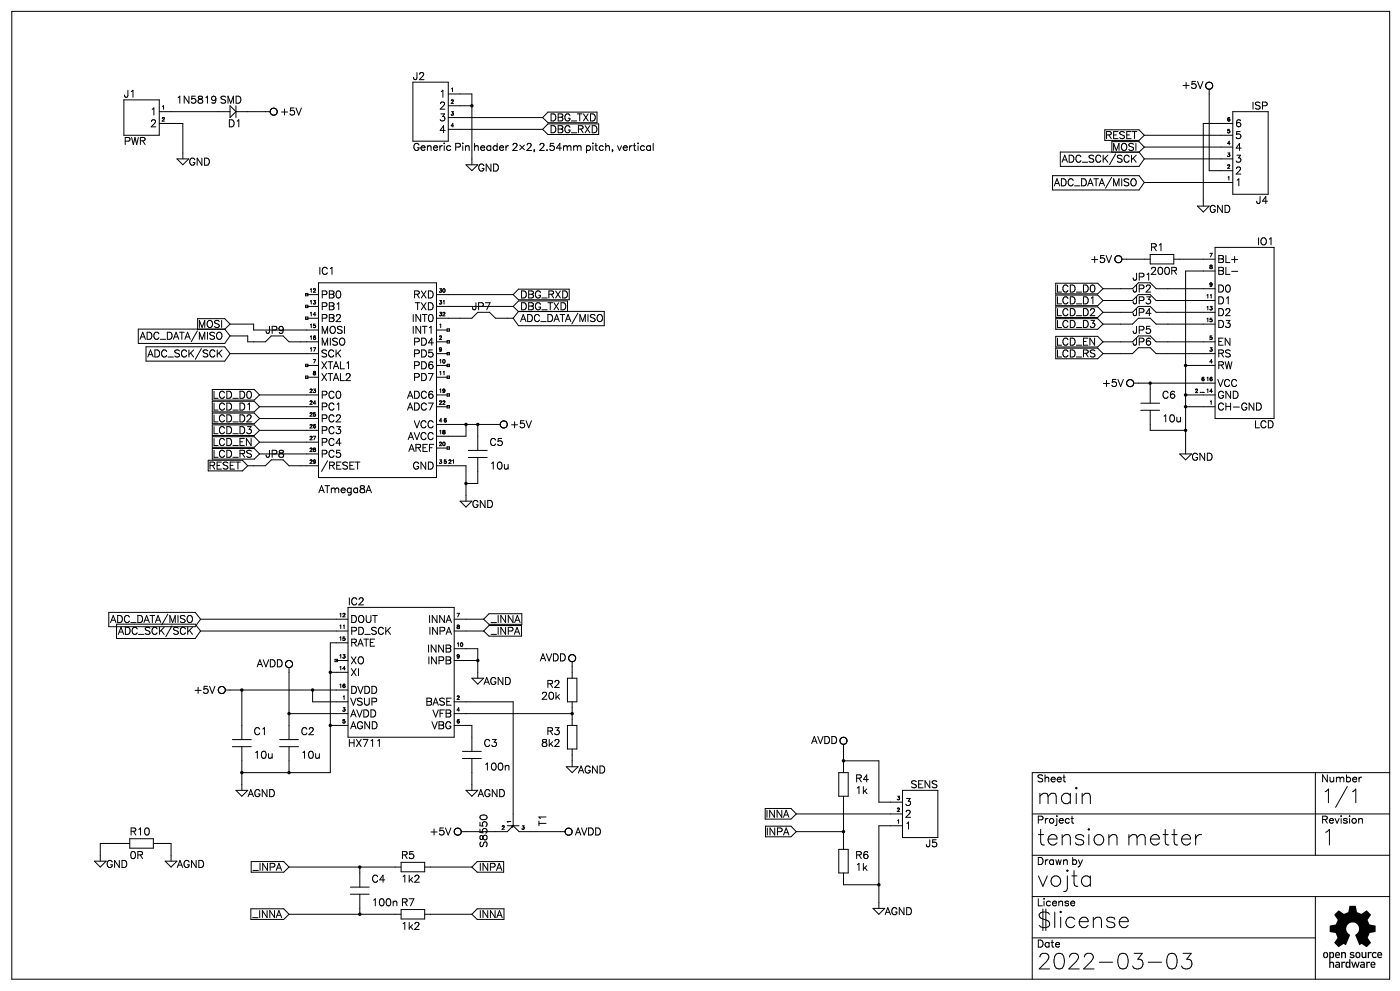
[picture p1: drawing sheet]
<svg xmlns="http://www.w3.org/2000/svg" width="297mm" height="210mm" viewBox="0 0 297 210" stroke-linecap="round" stroke-linejoin="round" font-family="sans-serif">
<g fill="none" stroke="#000" stroke-width=".21">
<path d="M2.5 2.4h292v205h-292zM87.5 17.4h7.5v12.5h-7.5zM95 19.9h5v15M255.6 17.8a.75 .75 0 0 1 1.3 0 .75 .75 0 0 1-.6 1.1M255.6 18.5l.3 .3 .4 .1M256.3 18.9v17.3h4.9M26.2 21.2h7.5v7.5h-7.5zM33.7 23.7h15.1M33.7 26.2h5.1v7.5M37.5 33.7h2.5l-1.2 1.2zM48.8 22.4l1.2 1.3-1.2 1.2zM50 22.4v2.5"/>
<path d="M50 23.7h7.2M57.2 23.7a.75 .75 0 0 0 .5 .6 .75 .75 0 0 0 .8-.1M58.5 23.1a.75 .75 0 0 0-.8-.1 .75 .75 0 0 0-.5 .7M95 24.9h20M95 22.4h5M95 27.4h20M98.7 34.9h2.6l-1.3 1.3zM115 27.4l1.1 1.1h10.8M115 24.9l1.1 1.1h10.4M126.5 23.7h-10.4l-1.1 1.2M126.9 26.2h-10.8l-1.1 1.2M138.4 30.4v1.5"/>
<path d="M223.1 37.2h18.3l1.1 1.5M224.7 32.2h16.7l1.1 1.5M234.1 27.5h7.3l1.1 1.2M235.6 30h5.8l1.1 1.2M242.5 28.7h18.7M242.5 31.2h18.7M242.5 38.7h18.7M242.5 33.7h18.7M242.5 31.2l-1.1 1h-5.8M242.5 28.7l-1.1 1h-7.3M242.5 38.7l-1.1 1.5h-18.3M242.5 33.7l-1.1 1.5h-16.7"/>
<path d="M261.2 23.7h7.5v17.5h-7.5zM261.2 26.2h-6.2v17.5M67.5 59.9h25v41.3h-25zM223.7 60h8.9l1.1 1.2M237.8 54.9h6M243.8 59.9l1.2 1.3h12.5M243.8 53.9h4.9v2h-4.9zM248.7 54.9h8.8M253.7 43.7h2.6l-1.3 1.2zM257.5 52.4h12.5v36.3h-12.5zM257.5 57.4h-6.2v38.8M29.3 69.7h18.3"/>
<path d="M30.9 73.5h16.7l1.2 1.4M41.9 67.5h5.7l1.2 1.2M47.6 69.7l1.2 1.5M48.8 68.7h4.9v1.2h13.8M48.8 74.9h18.7M48.8 71.2h3.7v1.2h3.8l1.2-1.2M48.8 68.7l-1.2 1M48.8 74.9l-1.2 1.6h-16.7M48.8 71.2l-1.2 1.5h-18.3M60 71.2l1.2 1.2h6.3M64.7 79.7h.6v.5h-.6zM64.7 62.2h.6v.5h-.6z"/>
<path d="M64.7 64.7h.6v.5h-.6zM64.7 67.2h.6v.5h-.6zM64.7 77.2h.6v.5h-.6zM65 77.4h2.5M65 67.4h2.5M65 79.9h2.5M65 64.9h2.5M65 62.4h2.5M92.5 74.9h2.5M92.5 72.4h2.5M92.5 77.4h2.5M92.5 69.9h2.5"/>
<path d="M92.5 79.9h2.5M92.5 64.9h16.3M92.5 62.4h16.3M94.8 79.7h.4v.5h-.4zM94.8 69.7h.4v.5h-.4zM94.8 72.2h.4v.5h-.4zM94.8 74.7h.4v.5h-.4zM94.8 77.2h.4v.5h-.4zM101.3 66.2l-1.3 1.2h-7.5M103.7 66.2l1.3 1.2h3.8M108.8 62.4l1.1 1.1h10.7M108.8 67.4l1.1 1.6h18.2"/>
<path d="M108.8 64.9l1.1 1.1h10.4M120.3 63.7h-10.4l-1.1 1.2M120.6 61.2h-10.7l-1.1 1.2M128.1 66h-18.2l-1.1 1.4M223.7 62.5h8.9l1.1 1.2M223.7 67.5h8.9l1.1 1.2M223.7 65h8.9l1.1 1.2M223.7 71.2h8.9l1.1 1.2M223.7 73.7h8.9l1.1 1.2M233.7 66.2h6.3M233.7 63.7h6.3M233.7 61.2h6.3"/>
<path d="M233.7 72.4h6.3M233.7 63.7l-1.1 1h-8.9M233.7 61.2l-1.1 1h-8.9M233.7 68.7l-1.1 1h-8.9M233.7 66.2l-1.1 1h-8.9M233.7 72.4l-1.1 1.1h-8.9M233.7 74.9l-1.1 1.1h-8.9M241.2 67.4l-1.2 1.3h-6.3M241.2 73.7l-1.2 1.2h-6.3M243.8 64.9l1.2 1.3h12.5M243.8 67.4l1.2 1.3h12.5M243.8 73.7l1.2 1.2h12.5"/>
<path d="M243.8 62.4l1.2 1.3h12.5M243.8 71.2l1.2 1.2h12.5M251.3 77.4h6.2M44.1 97.5h7.3l1.1 1.2M45 95h8.9l1.1 1.2M45 90h8.9l1.1 1.2M45 92.5h8.9l1.1 1.2M45 82.5h8.9l1.1 1.2M45 87.5h8.9l1.1 1.2M45 85h8.9l1.1 1.2M52.5 98.7l-1.1 1h-7.3M55 88.7h12.5"/>
<path d="M55 83.7h12.5M55 86.2h12.5M55 91.2h12.5M55 93.7h12.5M55 96.2h12.5M55 96.2l-1.1 1h-8.9M55 91.2l-1.1 1h-8.9M55 93.7l-1.1 1h-8.9M55 83.7l-1.1 1h-8.9M55 88.7l-1.1 1h-8.9M55 86.2l-1.1 1h-8.9M57.5 97.4l-1.2 1.3h-3.8"/>
<path d="M60 97.4l1.2 1.3h6.3M92.5 83.7h2.5M92.5 86.2h2.5M92.5 98.7h6.2v7.5M92.5 89.9h13.5M92.5 94.9h2.5M94.8 83.4h.4v.5h-.4zM94.8 85.9h.4v.5h-.4zM94.8 94.7h.4v.5h-.4zM98.7 89.9v2.5h-6.2M99.3 95.4h3.9M99.3 96.9h3.9"/>
<path d="M101.3 89.9v5.5M101.3 96.9v5.5h-2.6M106 89.9a.75 .75 0 0 0 .4 .7 .75 .75 0 0 0 .8-.1M107.2 89.3a.75 .75 0 0 0-.8-.1 .75 .75 0 0 0-.4 .7M240.3 81.2h17.2M241.8 85.4h3.9M241.8 86.9h3.9M243.8 81.2v4.2M243.8 86.9v4.3h7.5M250 96.2h2.5l-1.2 1.2zM251.3 83.7h6.2M251.3 86.2h6.2"/>
<path d="M97.5 106.2h2.5l-1.3 1.2zM23.1 129.7h18.3l1.1 1.5M24.7 132.2h16.7l1.1 1.5M42.5 131.2h31.2M42.5 133.7h31.2M42.5 131.2l-1.1 1.5h-18.3M42.5 133.7l-1.1 1.5h-16.7M71.3 139.9h2.4M71.5 139.7h-.5v.5h.5M73.7 136.2h-3.7v27.5h-18.7M73.7 128.7h22.6v27.5h-22.6zM96.3 137.4h5v6.3"/>
<path d="M96.3 131.2h6.2M96.3 133.7h6.2M96.3 139.9h5M102.5 131.2l1.1 1h7M102.5 133.7l1.1 1h6.9M110.5 132.5h-6.9l-1.1 1.2M110.6 130h-7l-1.1 1.2M120.6 139a.75 .75 0 0 1 1.3 0 .75 .75 0 0 1-.6 1.2M120.6 139.8l.7 .4M46.4 145.7a.75 .75 0 0 1 .8-.3 .75 .75 0 0 1 .5 .8M47.7 146.2h26M47.7 146.2a.75 .75 0 0 1-.5 .7 .75 .75 0 0 1-.8-.3"/>
<path d="M49.2 156.7h4.1M49.2 158.2h4.1M51.3 146.2v10.5M51.3 158.2v9.2M59.3 156.7h3.9M59.3 158.2h3.9M60.6 140.2a.75 .75 0 0 1 1.3 .1 .75 .75 0 0 1-.7 1.1M60.6 141.1l.6 .3M61.2 141.4v15.3M61.2 158.2v5.5M61.2 151.2h12.5M66.2 146.2v2.5h7.5"/>
<path d="M70 153.7h3.7M70 142.4h3.7M96.3 148.7h12.5v26.2M96.3 153.7h3.7v5.5M96.3 151.2h25M98 159.2h4M100 143.7h2.5l-1.2 1.2zM120.2 143.7h2v5h-2zM120.2 153.7h2v5h-2zM121.3 140.2v3.5M121.3 148.7v5M121.3 158.7v3.7"/>
<path d="M178.1 156.5a.75 .75 0 0 1 1.3 0 .75 .75 0 0 1-.6 1.2M178.1 157.3l.7 .4M178.8 157.7v6M27.5 177.7h5v2h-5zM27.5 178.7h-6.3v3.7M32.5 178.7h3.8v3.7M50 167.4h2.5l-1.2 1.3zM98 160.7h4M98.7 167.4h2.6l-1.3 1.3zM100 160.7v6.7M107.5 174.9h2.5M108.8 174.9l1.2 1.3h9.8"/>
<path d="M108.8 174.9l-.2 .4M108.8 174.9l-.4 .1M108.8 174.9l-1.3 1.3h-9.7M119.8 176.2a.75 .75 0 0 0 1.1 .6M120 162.4h2.5l-1.2 1.3zM120.9 175.5a.75 .75 0 0 0-1.1 .7M162.2 171.2h5.4l1.1 1.2M162.2 175h5.4l1.1 1.2M168.7 172.4h22.5M168.7 176.2h10.1M168.7 176.2l-1.1 1h-5.4M168.7 172.4l-1.1 1.1h-5.4"/>
<path d="M177.7 163.7h2.1v5h-2.1zM177.7 179.9h2.1v5h-2.1zM178.8 168.7v11.2M178.8 161.2h7.5v8.7h4.9M191.2 174.9h-4.9v17.5M191.2 167.4h7.6v10h-7.6zM218.8 172.4h75.7M278.7 163.7v17.5M286.9 167.5l.4-.4v2.9M294.5 163.7h-75.7v43.7M20 182.4h2.5l-1.3 1.3zM35 182.4h2.5l-1.2 1.3z"/>
<path d="M53.2 192.5h6.9l1.1 1.2M53.2 182.5h6.9l1.1 1.2M61.2 183.7h23.8M61.2 193.7h23.8M61.2 183.7l-1.1 1h-6.9M61.2 193.7l-1.1 1h-6.9M74.2 187.9h4M74.2 189.4h4M76.3 183.7v4.2M76.3 189.4v4.3M85 182.7h5v2h-5zM85 192.7h5v2h-5z"/>
<path d="M90 183.7h10M90 193.7h10M100 183.7l1.1 1h5.6M100 193.7l1.1 1h5.7M106.7 182.5h-5.6l-1.1 1.2M106.8 192.5h-5.7l-1.1 1.2M178.8 184.9v2.5h7.5M185 192.4h2.5l-1.2 1.3zM218.8 181.2h75.7M218.8 198.7h59.9M218.8 189.9h75.7M278.7 189.9v17.5"/>
<path d="M247.7 202.1a1.07 1.07 0 0 1 1.6 .5 2.72 2.72 0 0 1-.3 2.5l-.5 .1-.8-.1M250.7 201.9h1.7l-.9 1.3a1.06 1.06 0 0 1 1.1 1.2 1.06 1.06 0 0 1-1.4 .8l-.5-.1-.3-.5"/>
<circle cx="237" cy="54.9" r=".75"/>
<circle cx="239.5" cy="81.2" r=".75"/>
<circle cx="97" cy="176.2" r=".75"/>
</g>
<g fill="#000">
<path d="M283.6 192.8l1.2 .8 .9-.4 .3-1.3h1.3l.3 1.3 .9 .4 1.1-.8 .9 .9-.7 1.2 .4 .9 1.3 .3v1.3l-1.2 .2-.4 1 .6 1.1-.9 .9-1-.7-.5 .3-.9-2.1 .1-.2a1.36 1.36 0 0 0 .2-2.1 1.36 1.36 0 0 0-2.1 .3 1.36 1.36 0 0 0 .7 2l-.9 2.1-.5-.3-1 .7-.9-.9 .6-1.1-.4-1-1.2-.2v-1.3l1.3-.3 .4-1-.7-1.1zM280.6 201.8l.3-.2-.3 .7 .3 .7a.7 .7 0 0 1-.3-1.2zM280.9 201.6a.68 .68 0 0 1 .6 .7 .68 .68 0 0 1-.6 .7v-.3l.2-.1 .1-.3-.1-.3-.2-.1zM281.7 201.6h.2v.2l.3-.2v.3a.43 .43 0 0 0-.3 .4 .43 .43 0 0 0 .3 .4v.2l-.3-.1v1a.44 .44 0 0 1 .5-.1 .44 .44 0 0 1 .3 .4v.9h-.2v-.8a.26 .26 0 0 0-.3-.3 .26 .26 0 0 0-.3 .3v.8h-.2zM282.2 201.6a.69 .69 0 0 1 .5 .7 .69 .69 0 0 1-.5 .6v-.2a.45 .45 0 0 0 0-.8zM283 203.8l.4-.1a.44 .44 0 0 1 .6 .4v.9h-.4v-.8a.24 .24 0 0 0-.1-.3 .24 .24 0 0 0-.3 .1zM283.1 201.8l.2-.2-.1 .6h.1v.2h-.1a.33 .33 0 0 0 .2 .3 .33 .33 0 0 0 .4-.1l.2 .1a.66 .66 0 0 1-1 0 .66 .66 0 0 1 .1-.9zM283.3 201.6h.1a.58 .58 0 0 1 .6 .8h-.7v-.2h.4l-.1-.3h-.3zM283 204.3l.6-.1v.2h-.2a.21 .21 0 0 0-.2 .3 .21 .21 0 0 0 .3 .1l.1 .2a.44 .44 0 0 1-.5-.1 .44 .44 0 0 1-.1-.6zM284.3 203.7h.2v.1l.5-.1 .1 .1-.2 .2a.26 .26 0 0 0-.2 0 .26 .26 0 0 0-.2 .2v.8h-.2zM285.3 203.8l.4-.1 .1 .3a.37 .37 0 0 0-.4 .3 .37 .37 0 0 0 .4 .4v.3a.55 .55 0 0 1-.6-.2 .55 .55 0 0 1-.1-.7zM284.2 201.6h.3v.2a.44 .44 0 0 1 .5-.2 .44 .44 0 0 1 .3 .5v.8h-.3v-.7a.26 .26 0 0 0-.3-.3 .26 .26 0 0 0-.2 .3v.7h-.3z"/>
<path d="M285.9 203.2h.3v1.8h-.3v-.1l-.1 .1zM286.1 201.8l.4-.2 .5 .2-.2 .1a.24 .24 0 0 0-.3-.1 .24 .24 0 0 0-.1 .3h.1a.46 .46 0 0 1 .6 .6 .46 .46 0 0 1-.8 .2l-.3-.2 .1-.2a.3 .3 0 0 0 .4 .3 .3 .3 0 0 0 .2-.4l-.5-.1zM287.4 201.8l.4-.2v.3l-.2 .1-.1 .3 .1 .3 .2 .1v.3a.69 .69 0 0 1-.6-.5 .69 .69 0 0 1 .2-.7zM286.3 203.7h.3l.3 .9 .3-.9h.1l.3 .9 .3-.9h.3l-.4 1.3h-.3l-.2-.9-.3 .9h-.3zM287.8 201.6a.69 .69 0 0 1 .5 .7 .69 .69 0 0 1-.5 .7l.2-.7zM288.3 204.3l.5-.1v.2h-.1a.22 .22 0 0 0-.2 .4 .21 .21 0 0 0 .3 0v.2a.43 .43 0 0 1-.5-.1 .43 .43 0 0 1 0-.6zM288.5 201.6h.3v.8a.26 .26 0 0 0 .2 .3 .26 .26 0 0 0 .3-.3v-.8h.3v1.3h-.3v-.1a.44 .44 0 0 1-.5 .1 .44 .44 0 0 1-.3-.4zM288.3 203.8l.4-.1a.44 .44 0 0 1 .5 .4v.9h-.2v-.1l-.2 .1 .2-1h-.5zM289.5 203.7h.3v.1l.5-.1 .1 .1-.2 .2a.26 .26 0 0 0-.3 0 .26 .26 0 0 0-.1 .2v.8h-.3zM289.9 201.6h.2v.2l.3-.2 .3 .1-.2 .2-.4 .1v.9h-.2zM290.6 203.8l.2-.1-.1 .5h.1v.2h-.1a.33 .33 0 0 0 .2 .4 .33 .33 0 0 0 .4-.2l.2 .2a.66 .66 0 0 1-1 0 .66 .66 0 0 1 .1-1zM290.8 203.7h.2a.58 .58 0 0 1 .5 .7h-.7v-.2h.4l-.1-.2h-.3z"/>
<path d="M290.9 201.8l.6-.1 .3 .1-.2 .2a.36 .36 0 0 0-.5 0 .36 .36 0 0 0 0 .5 .36 .36 0 0 0 .5 .1l.2 .1a.65 .65 0 0 1-1 0 .65 .65 0 0 1 .1-.9zM292.2 201.6h.2a.58 .58 0 0 1 .5 .8h-.7v-.2h.4l-.1-.3h-.3zM292 201.8l.2-.2-.1 .6h.1v.2h-.1a.33 .33 0 0 0 .2 .3 .33 .33 0 0 0 .4-.1l.2 .1a.66 .66 0 0 1-1 0 .66 .66 0 0 1 .1-.9z"/>
</g>
<g fill="none" stroke="#000" stroke-width=".75">
<path d="M100 22.4h.1M251.3 77.4h.1M98.7 89.9h.1M101.3 89.9h.1M243.8 81.2h.1M251.3 83.7h.1M251.3 86.2h.1M251.3 91.2h.1M98.7 102.4h.1M101.3 139.9h.1M51.3 146.2h.1M61.2 151.2h.1"/>
<path d="M66.2 146.2h.1M70 142.4h.1M70 153.7h.1M121.3 151.2h.1M51.3 163.7h.1M61.2 163.7h.1M178.8 161.2h.1M178.8 176.2h.1M76.3 183.7h.1M76.3 193.7h.1M186.3 187.4h.1"/>
</g>
<g font-size="5.3">
<text x="219.4" y="170.6">main</text>
<text x="219.4" y="179.1">tension metter</text>
<text x="279.8" y="179.1">1</text>
<text x="219.4" y="187.9">vojta</text>
<text x="219.4" y="196.7">$license</text>
<text x="219.4" y="205.6">2022-03-03</text>
</g>
<text font-size="4.6" x="279.8" y="170.4">1/1</text>
<g font-size="2.4">
<text x="87.5" y="17">J2</text>
<text x="26.1" y="20.9">J1</text>
<text x="36.7" y="21.9">1N5819 SMD</text>
<text x="93.1" y="20.9">1</text>
<text x="93.1" y="23.3">2</text>
<text x="250.5" y="19.1">+5V</text>
<text x="264.6" y="23.3">ISP</text>
<text x="31.7" y="27.2">2</text>
<text x="31.7" y="24.7">1</text>
<text x="48" y="27.2">D1</text>
<text x="59.3" y="24.7">+5V</text>
<text x="93.1" y="25.8">3</text>
<text x="93.1" y="28.3">4</text>
<text x="116.4" y="28.3">DBG_RXD</text>
<text x="116.4" y="25.8">DBG_TXD</text>
<text x="232.8" y="29.7">RESET</text>
<text x="261.4" y="29.7">5</text>
<text x="261.4" y="27.2">6</text>
<text x="26.1" y="30.7">PWR</text>
<text x="39.9" y="35.3">GND</text>
<text x="87.5" y="32.1">Generic Pin header 2×2, 2.54mm pitch, vertical</text>
<text x="224" y="34.6">ADC_SCK/SCK</text>
<text x="234.6" y="32.1">MOSI</text>
<text x="261.4" y="32.1">4</text>
<text x="261.4" y="34.6">3</text>
<text x="101.2" y="36.4">GND</text>
<text x="221.2" y="39.6">ADC_DATA/MISO</text>
<text x="261.4" y="37.1">2</text>
<text x="261.4" y="39.6">1</text>
<text x="256.1" y="45.2">GND</text>
<text x="266" y="43.4">J4</text>
<text x="243.4" y="53.3">R1</text>
<text x="266" y="51.9">IO1</text>
<text x="67.4" y="58.3">IC1</text>
<text x="231.1" y="55.8">+5V</text>
<text x="239.9" y="59.7">JP1</text>
<text x="243.4" y="58.3">200R</text>
<text x="257.9" y="55.8">BL+</text>
<text x="257.9" y="58.3">BL-</text>
<text x="67.7" y="63.2">PB0</text>
<text x="67.7" y="65.7">PB1</text>
<text x="86.8" y="63.2">RXD</text>
<text x="87.1" y="65.7">TXD</text>
<text x="99.8" y="65.7">JP7</text>
<text x="110.1" y="63.2">DBG_RXD</text>
<text x="110.1" y="65.7">DBG_TXD</text>
<text x="223" y="64.6">LCD_D1</text>
<text x="223" y="62.1">LCD_D0</text>
<text x="239.9" y="64.6">JP3</text>
<text x="239.9" y="62.1">JP2</text>
<text x="257.9" y="62.1">D0</text>
<text x="257.9" y="64.6">D1</text>
<text x="40.9" y="69.5">MOSI</text>
<text x="56.1" y="71">JP9</text>
<text x="67.7" y="71">MOSI</text>
<text x="67.7" y="68.5">PB2</text>
<text x="86.8" y="68.5">INT0</text>
<text x="86.8" y="71">INT1</text>
<text x="110.1" y="68.5">ADC_DATA/MISO</text>
<text x="223" y="67.1">LCD_D2</text>
<text x="223" y="69.5">LCD_D3</text>
<text x="239.9" y="67.1">JP4</text>
<text x="239.9" y="71">JP5</text>
<text x="257.9" y="69.5">D3</text>
<text x="257.9" y="67.1">D2</text>
<text x="27.5" y="72">ADC_DATA/MISO</text>
<text x="30" y="75.9">ADC_SCK/SCK</text>
<text x="67.7" y="75.9">SCK</text>
<text x="67.7" y="73.4">MISO</text>
<text x="87.1" y="75.9">PD5</text>
<text x="87.1" y="73.4">PD4</text>
<text x="222.6" y="73.4">LCD_EN</text>
<text x="222.6" y="75.9">LCD_RS</text>
<text x="239.9" y="73.4">JP6</text>
<text x="257.9" y="73.4">EN</text>
<text x="257.9" y="75.9">RS</text>
<text x="67.7" y="80.8">XTAL2</text>
<text x="67.7" y="78.4">XTAL1</text>
<text x="87.1" y="80.8">PD7</text>
<text x="87.1" y="78.4">PD6</text>
<text x="233.5" y="82.2">+5V</text>
<text x="257.9" y="82.2">VCC</text>
<text x="257.9" y="78.4">RW</text>
<text x="44.1" y="84.7">LCD_D0</text>
<text x="44.1" y="89.7">LCD_D2</text>
<text x="44.1" y="87.2">LCD_D1</text>
<text x="67.7" y="84.7">PC0</text>
<text x="67.7" y="89.7">PC2</text>
<text x="67.7" y="87.2">PC1</text>
<text x="85.4" y="87.2">ADC7</text>
<text x="85.4" y="84.7">ADC6</text>
<text x="246.2" y="89.7">10u</text>
<text x="246.2" y="84.7">C6</text>
<text x="257.9" y="84.7">GND</text>
<text x="257.9" y="87.2">CH-GND</text>
<text x="43.7" y="94.6">LCD_EN</text>
<text x="44.1" y="92.1">LCD_D3</text>
<text x="67.7" y="92.1">PC3</text>
<text x="67.7" y="94.6">PC4</text>
<text x="85" y="93.2">AVCC</text>
<text x="86.8" y="90.7">VCC</text>
<text x="103.7" y="94.6">C5</text>
<text x="107.9" y="90.7">+5V</text>
<text x="264.9" y="90.7">LCD</text>
<text x="42.7" y="99.5">RESET</text>
<text x="43.7" y="97.1">LCD_RS</text>
<text x="56.1" y="97.1">JP8</text>
<text x="67.7" y="99.5">/RESET</text>
<text x="67.7" y="97.1">PC5</text>
<text x="85.4" y="96">AREF</text>
<text x="86.4" y="99.5">GND</text>
<text x="103.7" y="99.5">10u</text>
<text x="252.2" y="97.8">GND</text>
<text x="67.4" y="104.5">ATmega8A</text>
<text x="99.8" y="107.6">GND</text>
<text x="21.2" y="132">ADC_DATA/MISO</text>
<text x="73.7" y="128.5">IC2</text>
<text x="74.1" y="132">DOUT</text>
<text x="90" y="132">INNA</text>
<text x="103.7" y="132">_INNA</text>
<text x="24" y="134.5">ADC_SCK/SCK</text>
<text x="74.1" y="136.9">RATE</text>
<text x="74.1" y="134.5">PD_SCK</text>
<text x="90" y="134.5">INPA</text>
<text x="103.7" y="134.5">_INPA</text>
<text x="53.3" y="141.5">AVDD</text>
<text x="74.1" y="143.3">XI</text>
<text x="74.1" y="140.8">XO</text>
<text x="90" y="138.3">INNB</text>
<text x="90" y="140.8">INPB</text>
<text x="113.2" y="140.1">AVDD</text>
<text x="41.3" y="147.2">+5V</text>
<text x="74.1" y="149.6">VSUP</text>
<text x="74.1" y="147.2">DVDD</text>
<text x="89.3" y="149.6">BASE</text>
<text x="102.3" y="145">AGND</text>
<text x="114.7" y="148.2">20k</text>
<text x="115.4" y="145.7">R2</text>
<text x="53.6" y="156">C1</text>
<text x="63.5" y="156">C2</text>
<text x="74.1" y="152.1">AVDD</text>
<text x="74.1" y="154.6">AGND</text>
<text x="90.7" y="154.6">VBG</text>
<text x="91" y="152.1">VFB</text>
<text x="115.4" y="156">R3</text>
<text x="53.6" y="160.9">10u</text>
<text x="63.5" y="160.9">10u</text>
<text x="73.7" y="158.4">HX711</text>
<text x="102.3" y="158.4">C3</text>
<text x="114.7" y="158.4">8k2</text>
<text x="170.7" y="157.7">AVDD</text>
<text x="102.3" y="163.4">100n</text>
<text x="122.4" y="164.1">AGND</text>
<text x="181" y="165.9">R4</text>
<text x="191.9" y="166.9">SENS</text>
<text x="219.4" y="165.9">Sheet</text>
<text x="279.8" y="165.9">Number</text>
<text x="52.2" y="169">AGND</text>
<text x="101.2" y="169">AGND</text>
<text x="161.2" y="173.3">INNA</text>
<text x="181" y="168.3">1k</text>
<text x="191.6" y="173.3">2</text>
<text x="191.6" y="170.8">3</text>
<text x="27.2" y="177.1">R10</text>
<text x="91" y="177.1">+5V</text>
<text x="103.1" y="179.6" transform="rotate(-90 103.1 179.6)">S8550</text>
<text x="115.4" y="175.3" transform="rotate(-90 115.4 175.3)">T1</text>
<text x="121.7" y="177.1">AVDD</text>
<text x="161.6" y="177.1">INPA</text>
<text x="191.6" y="175.7">1</text>
<text x="196.1" y="179.6">J5</text>
<text x="219.4" y="174.7">Project</text>
<text x="279.8" y="174.7">Revision</text>
<text x="22.2" y="183.8">GND</text>
<text x="27.2" y="182.1">0R</text>
<text x="37.4" y="183.8">AGND</text>
<text x="52.6" y="184.5">_INPA</text>
<text x="84.7" y="182.1">R5</text>
<text x="101.2" y="184.5">INPA</text>
<text x="181" y="184.5">1k</text>
<text x="181" y="182.1">R6</text>
<text x="219.4" y="183.5">Drawn by</text>
<text x="78.7" y="192">100n R7</text>
<text x="78.7" y="187">C4</text>
<text x="84.7" y="187">1k2</text>
<text x="219.4" y="192">License</text>
<text x="52.6" y="194.4">_INNA</text>
<text x="84.7" y="197.2">1k2</text>
<text x="101.2" y="194.4">INNA</text>
<text x="187.3" y="194.1">AGND</text>
<text x="219.4" y="200.8">Date</text>
</g>
<g font-size="1.2">
<text x="34.2" y="23.3">1</text>
<text x="95.2" y="19.4">1</text>
<text x="95.2" y="22.2">2</text>
<text x="34.2" y="25.8">2</text>
<text x="95.2" y="24.7">3</text>
<text x="95.2" y="27.2">4</text>
<text x="260" y="28.2">5</text>
<text x="260" y="25.8">6</text>
<text x="260" y="30.7">4</text>
<text x="260" y="35.7">2</text>
<text x="260" y="33.2">3</text>
<text x="260" y="38.5">1</text>
<text x="256.1" y="54.7">7</text>
<text x="256.1" y="57.2">8</text>
<text x="65.6" y="62.1">12</text>
<text x="65.6" y="64.6">13</text>
<text x="92.8" y="64.6">31</text>
<text x="92.8" y="62.1">30</text>
<text x="255.4" y="66">13</text>
<text x="255.4" y="63.2">11</text>
<text x="256.1" y="60.7">9</text>
<text x="65.6" y="69.5">15</text>
<text x="65.6" y="72">16</text>
<text x="65.6" y="67">14</text>
<text x="92.8" y="67">32</text>
<text x="92.8" y="69.5">1</text>
<text x="92.8" y="72">2</text>
<text x="255.4" y="68.5">15</text>
<text x="256.1" y="72">5</text>
<text x="65.6" y="74.5">17</text>
<text x="66.3" y="76.9">7</text>
<text x="92.8" y="74.5">9</text>
<text x="92.8" y="76.9">10</text>
<text x="256.1" y="74.5">3</text>
<text x="256.1" y="76.9">4</text>
<text x="65.6" y="83.3">23</text>
<text x="66.3" y="79.7">8</text>
<text x="92.8" y="83.3">19</text>
<text x="92.8" y="79.7">11</text>
<text x="253.3" y="83.3">2 ... 14</text>
<text x="254.4" y="80.8">6 16</text>
<text x="65.6" y="88.2">25</text>
<text x="65.6" y="85.7">24</text>
<text x="92.8" y="89.6">4 6</text>
<text x="92.8" y="85.7">22</text>
<text x="256.1" y="85.7">1</text>
<text x="65.6" y="90.7">26</text>
<text x="65.6" y="93.2">27</text>
<text x="65.6" y="96">28</text>
<text x="92.8" y="94.6">20</text>
<text x="92.8" y="92.1">18</text>
<text x="65.6" y="98.4">29</text>
<text x="92.8" y="98.4">3 5 21</text>
<text x="71.6" y="130.9">12</text>
<text x="96.7" y="130.9">7</text>
<text x="71.6" y="135.8">15</text>
<text x="71.6" y="133.4">11</text>
<text x="96.7" y="133.4">8</text>
<text x="96.7" y="137.3">10</text>
<text x="71.6" y="142.2">14</text>
<text x="71.6" y="139.7">13</text>
<text x="96.7" y="139.7">9</text>
<text x="71.6" y="145.7">16</text>
<text x="72.3" y="148.2">1</text>
<text x="96.7" y="148.2">2</text>
<text x="72.3" y="150.7">3</text>
<text x="72.3" y="153.5">5</text>
<text x="96.7" y="153.5">6</text>
<text x="96.7" y="150.7">4</text>
<text x="189.8" y="172.2">2</text>
<text x="189.8" y="169.7">3</text>
<text x="106.2" y="175.7">2</text>
<text x="108" y="174.6" transform="rotate(-90 108 174.6)">1</text>
<text x="110.4" y="175.7">3</text>
<text x="189.8" y="174.6">1</text>
</g>
</svg>
